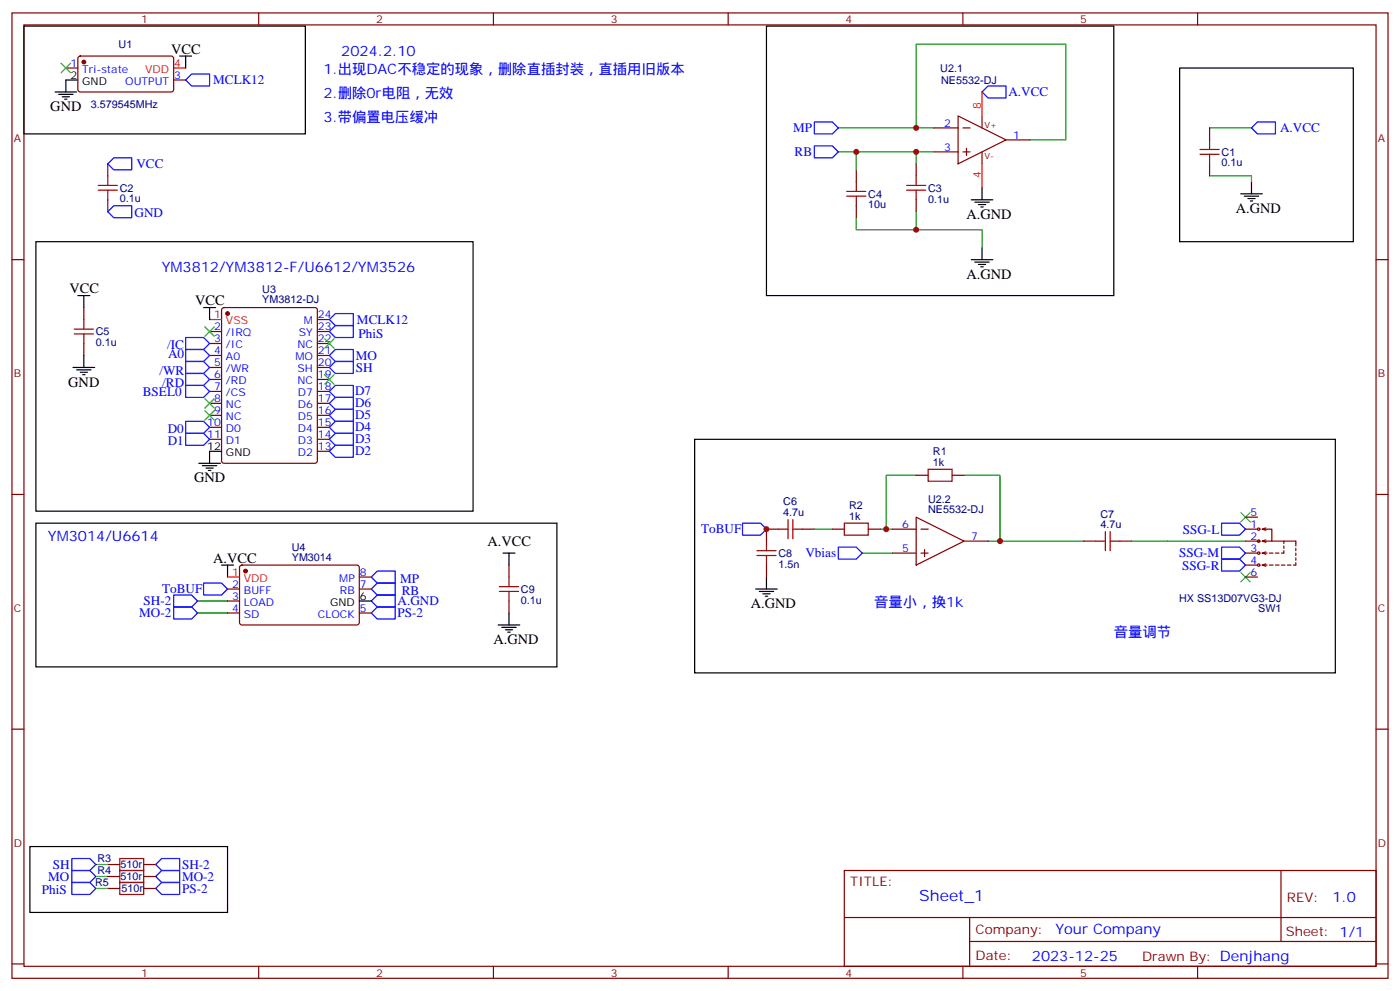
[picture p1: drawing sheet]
<svg xmlns="http://www.w3.org/2000/svg" width="412mm" height="292mm" viewBox="0 0 412 292" stroke-linecap="round" stroke-linejoin="round" font-family="sans-serif">
<g fill="none" stroke="#870000" stroke-width=".35">
<path d="M3.5 3.8h405.4v284.3h-405.4zM7.1 7.3h398.2v277.3h-398.2zM23.2 16.7l.4-.2 27.1 .1 .5 .6-.1 9.5-.7 .4-27-.1-.5-.6v-9.2zM76.2 3.8v3.5M145.3 3.8v3.5M214.5 3.8v3.5M283.6 3.8v3.5M352.8 3.8v3.5M19.4 20h3.5M51.2 23.6h3.5M275.2 37.7h7M282.2 34.1l14.1 7.1-14.1 7.1z"/>
<path d="M283.6 37.7h2.2M289.3 34.1v3.6M356.3 37.7v3.5M31.7 48.3v3.5M31.7 58.8v3.6M252.2 50v3.6M269.9 48.3v3.5M269.9 58.8v3.6M275.2 44.7h7M283.6 44.7h2.2M284.7 43.7v2.1M289.3 44.7v3.6"/>
<path d="M296.3 41.2h7.1M356.3 48.3v3.5M3.5 76.5h3.6M252.2 60.6v3.5M405.3 76.5h3.6M24.7 90.6v3.5M61.7 97.6h3.6M65.5 90.8l.5-.2h26.8l.6 .4 .1 44.7-.5 .7-27 .1-.7-.5v-44.7zM93.5 97.6h3.5M93.5 94.1h3.5M24.7 101.2v3.5M61.7 101.2h3.6"/>
<path d="M61.7 104.7h3.6M61.7 108.2h3.6M61.7 111.8h3.6M61.7 115.3h3.6M61.7 118.8h3.6M93.5 101.2h3.5M93.5 104.7h3.5M93.5 108.2h3.5M93.5 111.8h3.5M93.5 115.3h3.5M93.5 118.8h3.5M61.7 122.3h3.6"/>
<path d="M61.7 125.9h3.6M61.7 129.4h3.6M93.5 122.3h3.5M93.5 125.9h3.5M93.5 129.4h3.5M93.5 132.9h3.5M269.9 140h3.5M280.5 140h3.5M3.5 145.6h3.6M229.3 155.9h-3.5v3.5M236.4 155.9h3.5M245.2 155.9h3.5"/>
<path d="M255.8 155.9h3.5M262.8 155.9h7.1M269.9 152.3l14.1 7.1-14.1 7zM271.3 155.9h2.1M284 159.4h7M319.3 159.4h3.5M329.8 159.4h3.6M366.9 155.9h3.5M366.9 152.3h3.5M366.9 159.4h4.2M371.8 155.9h2.8v3.5h-2.8M371.8 159.4l1.1 .3"/>
<path d="M371.8 155.9l1.1 .3M372.9 159l-1.1 .4M372.9 155.5l-1.1 .4M374.6 159.4h7.1v1.4M378.2 159.4v.7M405.3 145.6h3.6M67 173.5h3.6M67 177h3.6M70.8 166.6l.5-.2 34.1 .1 .4 .6v16.5l-.7 .5-34.1-.1-.4-.6v-16.3zM105.8 173.5h3.6M105.8 170h3.6M149.9 166.4v3.6"/>
<path d="M149.9 177v3.6M225.8 166.4v3.6M262.8 162.9h7.1M271.3 162.9h2.1M272.3 161.9v2.1M366.9 170h3.5M366.9 166.4h3.5M366.9 162.9h3.5M371.8 166.4h1.4M371.8 162.9l1.1 .4M371.8 162.9h1.4M371.8 166.4l1.1 .4"/>
<path d="M372.9 162.6l-1.1 .3M372.9 166.1l-1.1 .3M373.9 166.4h1.1M373.9 162.9h1.1M375.7 166.4h1.1M375.7 162.9h1.1M377.5 166.4h1M378.2 162.2v.7h-.7M378.2 160.8v.7M379.2 166.4h1.1M381.7 165.7v.7h-.7M381.7 161.5v.7"/>
<path d="M381.7 162.9v.7M381.7 164.3v.7M67 180.6h3.6M105.8 180.6h3.6M3.5 214.8h3.6M405.3 214.8h3.6M31.7 254.6h3.6M31.7 258.2h3.6M42.3 254.6h3.6M42.3 258.2h3.6M248.7 256.4h156.6v28.2h-156.6zM377.3 256.4v20.9"/>
<path d="M31.7 261.7h3.6M42.3 261.7h3.6M248.7 270.2h156.5M285.6 277.3h119.6M285.6 270.2v14.2M3.5 283.9h3.6M76.2 284.6v3.5M145.3 284.6v3.5M214.5 284.6v3.5M283.6 284.6v3.5M352.8 284.6v3.5M405.3 283.9h3.6"/>
<circle cx="370.8" cy="159.4" r=".35"/>
<circle cx="370.8" cy="155.9" r=".35"/>
<circle cx="370.8" cy="162.9" r=".35"/>
<circle cx="370.8" cy="166.4" r=".35"/>
</g>
<path d="M51.2 20h3.5M289.3 27.1v7M289.3 48.3v7M61.7 94.1h3.6M67 170h3.6" fill="none" stroke="#f00" stroke-width=".35"/>
<g fill="none" stroke="#000" stroke-width=".35">
<path d="M7.1 7.7h82.9v31.7h-82.9zM52.9 16.5h3.5M54.7 16.5v3.5M225.8 7.7h102.3v79.4h-102.3zM16.2 27.1h6.4M17.3 27.8h4.2M18.3 28.5h2.2M19 29.2h.8M22.9 23.6h-3.5v3.5M347.5 20h51.1v51.2h-51.1zM286.1 58.8h6.4M287.2 59.5h4.2"/>
<path d="M289.3 55.3v3.5M365.5 57.1h6.3M366.5 57.8h4.3M367.6 58.5h2.1M368.3 59.2h.7M368.7 53.6v3.5M10.6 71.2h128.7v79.4h-128.7zM286.1 76.5h6.4M287.2 77.2h4.2M288.2 60.3h2.1M288.2 77.9h2.1M288.9 61h.7"/>
<path d="M288.9 78.6h.7M289.3 73v3.5M22.9 87.1h3.6M24.7 87.1v3.5M60 90.6h3.5M61.7 90.6v3.5M21.5 108.2h6.4M22.6 108.9h4.2M23.6 109.6h2.2M24.3 110.3h.7M24.7 104.7v3.5M58.6 136.5h6.3"/>
<path d="M59.6 137.2h4.3M60.7 137.9h2.1M61.4 138.6h.7M65.3 132.9h-3.6v3.6M204.6 129.4h188.7v68.8h-188.7zM10.6 154.1h153.4v42.3h-153.4zM65.3 166.4h3.5M67 166.4v3.6M105.8 177h3.6M148.2 162.9h3.5M149.9 162.9v3.5M222.6 173.5h6.4"/>
<path d="M223.7 174.2h4.2M224.7 174.9h2.1M225.4 175.6h.7M225.8 170v3.5M146.8 184.1h6.3M147.8 184.8h4.2M148.9 185.5h2.1M149.6 186.2h.7M149.9 180.6v3.5M8.8 249.3h58.2v19.4h-58.2z"/>
</g>
<g fill="#870000" stroke="#870000" stroke-width=".35">
<circle cx="24.7" cy="18.3" r=".53"/>
<circle cx="72.3" cy="168.2" r=".53"/>
<circle cx="67" cy="92.4" r=".53"/>
</g>
<g fill="none" stroke="#3c3" stroke-width=".35">
<path d="M18 18.6l2.8 2.8M20.8 18.6l-2.8 2.8M60.3 96.2l2.8 2.9M63.1 96.2l-2.8 2.9M95.6 99.8l2.8 2.8M98.4 99.8l-2.8 2.8M60.3 117.4l2.8 2.8M63.1 117.4l-2.8 2.8M95.6 110.3l2.8 2.9M98.4 110.3l-2.8 2.9M60.3 120.9l2.8 2.9M63.1 120.9l-2.8 2.9"/>
<path d="M365.5 150.9l2.8 2.8M368.3 150.9l-2.8 2.8M365.5 168.6l2.8 2.8M368.3 168.6l-2.8 2.8"/>
</g>
<g fill="none" stroke="#00f" stroke-width=".35">
<path d="M54.7 23.6l1.7-1.8h5.3v3.5h-5.3zM239.9 35.9h5.3l1.7 1.8-1.7 1.7h-5.3zM291 25.3h5.3v3.6h-5.3l-1.7-1.8zM370.4 35.9h5.3v3.5h-5.3l-1.7-1.7zM33.5 46.5h5.3v3.5h-5.3l-1.8-1.7zM239.9 43h5.3l1.7 1.7-1.7 1.8h-5.3zM31.7 62.4l1.8-1.8h5.3v3.5h-5.3zM54.7 99.4h5.3l1.7 1.8-1.7 1.7h-5.3zM98.8 92.4h5.3v3.5h-5.3l-1.8-1.8zM98.8 95.9h5.3v3.5h-5.3l-1.8-1.8zM54.7 106.5h5.3l1.7 1.7-1.7 1.8h-5.3zM54.7 110h5.3l1.7 1.8-1.7 1.7h-5.3z"/>
<path d="M54.7 102.9h5.3l1.7 1.8-1.7 1.8h-5.3zM54.7 113.5h5.3l1.7 1.8-1.7 1.8h-5.3zM97 108.2l1.8-1.7h5.3v3.5h-5.3zM97 104.7l1.8-1.8h5.3v3.6h-5.3zM97 115.3l1.8-1.8h5.3v3.6h-5.3zM97 118.8l1.8-1.7h5.3v3.5h-5.3zM54.7 127.6h5.3l1.7 1.8-1.7 1.8h-5.3zM54.7 124.1h5.3l1.7 1.8-1.7 1.7h-5.3zM97 122.3l1.8-1.7h5.3v3.5h-5.3zM97 129.4l1.8-1.8h5.3v3.6h-5.3zM97 125.9l1.8-1.8h5.3v3.5h-5.3zM97 132.9l1.8-1.7h5.3v3.5h-5.3z"/>
<path d="M218.7 154.1h5.3l1.8 1.8-1.8 1.7h-5.3zM359.8 154.1h5.3l1.8 1.8-1.8 1.7h-5.3zM51.2 175.3h5.2l1.8 1.7-1.8 1.8h-5.2zM51.2 178.8h5.2l1.8 1.8-1.8 1.7h-5.2zM60 171.7h5.3l1.7 1.8-1.7 1.8h-5.3zM109.4 177l1.7-1.7h5.3v3.5h-5.3zM111.1 171.7h5.3v3.6h-5.3l-1.7-1.8zM111.1 168.2h5.3v3.5h-5.3l-1.7-1.7zM246.9 161.1h5.3l1.8 1.8-1.8 1.8h-5.3zM359.8 164.7h5.3l1.8 1.7-1.8 1.8h-5.3zM359.8 161.1h5.3l1.8 1.8-1.8 1.8h-5.3zM109.4 180.6l1.7-1.8h5.3v3.5h-5.3z"/>
<path d="M21.2 252.9h5.3l1.7 1.7-1.7 1.8h-5.3zM21.2 256.4h5.3l1.7 1.8-1.7 1.7h-5.3zM21.2 259.9h5.3l1.7 1.8-1.7 1.8h-5.3zM45.9 254.6l1.7-1.7h5.3v3.5h-5.3zM45.9 258.2l1.7-1.8h5.3v3.5h-5.3zM45.9 261.7l1.7-1.8h5.3v3.6h-5.3z"/>
</g>
<g fill="none" stroke="#008700" stroke-width=".35">
<path d="M246.9 37.7h28.3M269.9 37.7v-24.7h44.1v28.2h-10.6M356.3 37.7h12.4M246.9 44.7h28.3M252.2 44.7v5.3M269.9 44.7v3.6M356.3 51.8h12.4v1.8M269.9 62.4v5.3h-17.7v-3.6M269.9 67.7h19.4v5.3M269.9 140h-8.8v15.9M284 140h10.6v19.4h-3.6M239.9 155.9h5.3"/>
<path d="M259.3 155.9h3.5M294.6 159.4h24.7M333.4 159.4h33.5M58.2 177h8.8M254 162.9h8.8M58.2 180.6h8.8M28.2 254.6h3.5M28.2 258.2h3.5M28.2 261.7h3.5"/>
</g>
<g fill="none" stroke="#a10000" stroke-width=".35">
<path d="M28.9 56h5.7M28.9 54.6h5.7M31.7 51.8v2.8M31.7 56v2.8M249.4 56.4h5.7M249.4 57.8h5.7M252.2 53.6v2.8M252.2 57.8v2.8M267.1 56h5.6M267.1 54.6h5.6M269.9 51.8v2.8M269.9 56v2.8"/>
<path d="M353.5 45.4h5.6M353.5 44h5.6M356.3 41.2v2.8M356.3 45.4v2.9M21.9 98.4h5.6M21.9 96.9h5.6M24.7 94.1v2.8M24.7 98.4v2.8M273.4 138.2h7.1v3.5h-7.1zM225.8 159.4v2.8M229.3 155.9h2.8M232.1 153v5.7"/>
<path d="M233.5 155.9h2.9M233.5 153v5.7M248.7 154.1h7.1v3.5h-7.1zM322.8 159.4h2.8M325.6 156.6v5.6M327 159.4h2.8M327 156.6v5.6M147.1 174.2h5.7M147.1 172.8h5.7M149.9 170v2.8M149.9 174.2v2.8M223 163.6h5.6"/>
<path d="M223 162.2h5.6M225.8 163.6v2.8M35.3 252.9h7v3.5h-7zM35.3 259.9h7v3.6h-7zM35.3 256.4h7v3.5h-7z"/>
</g>
<g fill="#c00">
<circle cx="269.9" cy="37.7" r=".88"/>
<circle cx="252.2" cy="44.7" r=".88"/>
<circle cx="269.9" cy="44.7" r=".88"/>
<circle cx="269.9" cy="67.7" r=".88"/>
<circle cx="294.6" cy="159.4" r=".88"/>
<circle cx="225.8" cy="155.9" r=".88"/>
<circle cx="261.1" cy="155.9" r=".88"/>
</g>
<text font-size="4.6" fill="#00f" x="270.8" y="265.4">Sheet_1</text>
<g font-size="4.2">
<text x="50.4" y="15.8">VCC</text>
<text x="14.8" y="32.7">GND</text>
<text x="284.7" y="64.5">A.GND</text>
<text x="364.1" y="62.7">A.GND</text>
<text x="284.7" y="82.1">A.GND</text>
<text x="20.5" y="86.4">VCC</text>
<text x="57.5" y="89.9">VCC</text>
<text x="20.1" y="113.9">GND</text>
<text x="57.1" y="142.1">GND</text>
<text x="143.6" y="160.8">A.VCC</text>
<text x="62.8" y="165.7">A.VCC</text>
<text x="221.2" y="179.1">A.GND</text>
<text x="145.3" y="189.7">A.GND</text>
</g>
<g font-size="4.2" fill="#00f">
<text x="100.5" y="16.5">2024.2.10</text>
<text x="95.2" y="21.8">1.出现DAC不稳定的现象，删除直插封装，直插用旧版本</text>
<text x="95.2" y="28.9">2.删除0r电阻，无效</text>
<text x="95.2" y="35.9">3.带偏置电压缓冲</text>
<text x="47.6" y="80">YM3812/YM3812-F/U6612/YM3526</text>
<text x="14.1" y="159.4">YM3014/U6614</text>
<text x="257.5" y="178.8">音量小，换1k</text>
<text x="328.1" y="187.6">音量调节</text>
<text x="392.5" y="265.7">1.0</text>
<text x="310.9" y="275.2">Your Company</text>
<text x="304" y="283">2023-12-25</text>
</g>
<g font-size="3.9" fill="#00f">
<text x="62.8" y="24.9">MCLK12</text>
<text x="297" y="28.3">A.VCC</text>
<text x="233.6" y="38.9">MP</text>
<text x="377.1" y="38.9">A.VCC</text>
<text x="234.1" y="46">RB</text>
<text x="40.2" y="49.5">VCC</text>
<text x="39.6" y="63.8">GND</text>
<text x="105.1" y="95.4">MCLK12</text>
<text x="105.6" y="99.4">PhiS</text>
<text x="49.2" y="102.9">/IC</text>
<text x="49.5" y="105.4">A0</text>
<text x="104.8" y="106">MO</text>
<text x="47" y="110.3">/WR</text>
<text x="47.8" y="113.9">/RD</text>
<text x="104.8" y="109.5">SH</text>
<text x="42.1" y="116.6">BSEL0</text>
<text x="104.6" y="116.3">D7</text>
<text x="104.6" y="119.9">D6</text>
<text x="104.6" y="123.4">D5</text>
<text x="49.4" y="131.2">D1</text>
<text x="49.4" y="127.6">D0</text>
<text x="104.6" y="130.5">D3</text>
<text x="104.6" y="126.9">D4</text>
<text x="104.6" y="134">D2</text>
<text x="206.5" y="157.1">ToBUF</text>
<text x="348.4" y="157.4">SSG-L</text>
<text x="237.3" y="164.2">Vbias</text>
<text x="347.3" y="164.2">SSG-M</text>
<text x="348.2" y="168">SSG-R</text>
<text x="117.9" y="171.7">MP</text>
<text x="42.3" y="178.3">SH-2</text>
<text x="47.8" y="174.8">ToBUF</text>
<text x="117.1" y="178.3">A.GND</text>
<text x="118.3" y="175.3">RB</text>
<text x="41" y="181.8">MO-2</text>
<text x="117.1" y="181.8">PS-2</text>
<text x="15.5" y="255.9">SH</text>
<text x="53.6" y="255.9">SH-2</text>
<text x="12.3" y="263.5">PhiS</text>
<text x="14.2" y="259.4">MO</text>
<text x="53.6" y="259.4">MO-2</text>
<text x="53.6" y="263">PS-2</text>
</g>
<g font-size="3.9" fill="#800">
<text x="250.5" y="261">TITLE:</text>
<text x="379.1" y="265.7">REV:</text>
<text x="287.4" y="275.2">Company:</text>
<text x="378.7" y="275.8">Sheet: 1/1</text>
<text x="287.4" y="282.9">Date:</text>
<text x="336.4" y="282.9">Drawn By: Denjhang</text>
</g>
<g font-size="3.2" fill="#800">
<text x="41.6" y="6.8">1</text>
<text x="110.8" y="6.8">2</text>
<text x="179.9" y="6.8">3</text>
<text x="249.1" y="6.8">4</text>
<text x="318.2" y="6.8">5</text>
<text x="4.1" y="41.9">A</text>
<text x="405.9" y="41.9">A</text>
<text x="4.1" y="111.1">B</text>
<text x="405.9" y="111.1">B</text>
<text x="4.1" y="180.2">C</text>
<text x="405.9" y="180.2">C</text>
<text x="4.1" y="249.3">D</text>
<text x="405.9" y="249.3">D</text>
<text x="41.6" y="287.6">1</text>
<text x="110.8" y="287.6">2</text>
<text x="179.9" y="287.6">3</text>
<text x="249.1" y="287.6">4</text>
<text x="318.2" y="287.6">5</text>
</g>
<g font-size="3.2" fill="#000080">
<text x="34.9" y="14.1">U1</text>
<text x="277" y="21.2">U2.1</text>
<text x="277.2" y="24.7">NE5532-DJ</text>
<text x="26.8" y="31.8">3.579545MHz</text>
<text x="359.8" y="45.9">C1</text>
<text x="359.8" y="49">0.1u</text>
<text x="35.3" y="59.6">0.1u</text>
<text x="35.3" y="56.4">C2</text>
<text x="255.8" y="58.2">C4</text>
<text x="273.4" y="59.7">0.1u</text>
<text x="273.4" y="56.4">C3</text>
<text x="255.8" y="61.4">10u</text>
<text x="77.3" y="89.4">YM3812-DJ</text>
<text x="77.3" y="86.2">U3</text>
<text x="28.2" y="101.9">0.1u</text>
<text x="28.2" y="98.8">C5</text>
<text x="274.8" y="137.2">1k</text>
<text x="274.8" y="134.1">R1</text>
<text x="230.7" y="148.9">C6</text>
<text x="250.1" y="150">R2</text>
<text x="273.4" y="148">U2.2</text>
<text x="230.7" y="152">4.7u</text>
<text x="250.1" y="153">1k</text>
<text x="273.4" y="151.1">NE5532-DJ</text>
<text x="324.1" y="155.5">4.7u</text>
<text x="324.1" y="152.5">C7</text>
<text x="86" y="165.4">YM3014</text>
<text x="86" y="162.4">U4</text>
<text x="229.3" y="167.2">1.5n</text>
<text x="229.3" y="164.2">C8</text>
<text x="153.5" y="177.8">0.1u</text>
<text x="153.5" y="174.7">C9</text>
<text x="347.3" y="177.2">HX SS13D07VG3-DJ</text>
<text x="370.6" y="180.4">SW1</text>
<text x="28.7" y="254">R3</text>
<text x="28.7" y="257.5">R4</text>
<text x="35.5" y="255.8">510r</text>
<text x="28" y="261.1">R5</text>
<text x="35.5" y="259.3">510r</text>
<text x="35.8" y="262.8">510r</text>
</g>
<g font-size="3.2">
<text x="20.7" y="23.2">2</text>
<text x="24.2" y="25">GND</text>
<text x="61.1" y="132.6">12</text>
<text x="66.6" y="134.3">GND</text>
<text x="97.2" y="178.4">GND</text>
<text x="106" y="176.7">6</text>
</g>
<g font-size="3.2" fill="#00f">
<text x="20.7" y="19.7">1</text>
<text x="24.2" y="21.4">Tri-state</text>
<text x="51.3" y="23.2">3</text>
<text x="36.9" y="25">OUTPUT</text>
<text x="278.1" y="37.3">2</text>
<text x="298.4" y="40.9">1</text>
<text x="278.1" y="44.4">3</text>
<text x="89.5" y="95.5">M</text>
<text x="93.7" y="93.8">24</text>
<text x="63.1" y="97.3">2</text>
<text x="63.1" y="100.8">3</text>
<text x="66.6" y="99.1">/IRQ</text>
<text x="88.1" y="99.1">SY</text>
<text x="93.7" y="100.8">22</text>
<text x="93.7" y="97.3">23</text>
<text x="63.1" y="104.4">4</text>
<text x="63.1" y="107.9">5</text>
<text x="66.6" y="102.6">/IC</text>
<text x="66.6" y="106.1">A0</text>
<text x="87" y="106.1">MO</text>
<text x="87.6" y="102.6">NC</text>
<text x="93.7" y="107.9">20</text>
<text x="93.7" y="104.4">21</text>
<text x="63.1" y="111.4">6</text>
<text x="66.6" y="109.6">/WR</text>
<text x="66.6" y="113.2">/RD</text>
<text x="87.6" y="113.2">NC</text>
<text x="87.6" y="109.6">SH</text>
<text x="93.7" y="111.4">19</text>
<text x="63.1" y="114.9">7</text>
<text x="63.1" y="118.5">8</text>
<text x="66.6" y="116.7">/CS</text>
<text x="87.7" y="116.7">D7</text>
<text x="93.7" y="118.5">17</text>
<text x="93.7" y="114.9">18</text>
<text x="61.1" y="125.5">10</text>
<text x="63.1" y="122">9</text>
<text x="66.6" y="120.2">NC</text>
<text x="66.6" y="123.8">NC</text>
<text x="87.7" y="123.8">D5</text>
<text x="87.7" y="120.2">D6</text>
<text x="93.7" y="125.5">15</text>
<text x="93.7" y="122">16</text>
<text x="61.1" y="129">11</text>
<text x="66.6" y="127.3">D0</text>
<text x="66.6" y="130.8">D1</text>
<text x="87.7" y="130.8">D3</text>
<text x="87.7" y="127.3">D4</text>
<text x="93.7" y="129">14</text>
<text x="87.7" y="134.3">D2</text>
<text x="93.7" y="132.6">13</text>
<text x="265.7" y="155.5">6</text>
<text x="368.4" y="152">5</text>
<text x="368.4" y="155.5">1</text>
<text x="286.1" y="159">7</text>
<text x="368.4" y="159">2</text>
<text x="265.7" y="162.6">5</text>
<text x="368.4" y="166.1">4</text>
<text x="368.4" y="162.6">3</text>
<text x="68.4" y="173.1">2</text>
<text x="99.9" y="171.4">MP</text>
<text x="106" y="173.1">7</text>
<text x="106" y="169.6">8</text>
<text x="368.4" y="169.6">6</text>
<text x="68.4" y="176.7">3</text>
<text x="71.9" y="174.9">BUFF</text>
<text x="71.9" y="178.4">LOAD</text>
<text x="100.1" y="174.9">RB</text>
<text x="68.4" y="180.2">4</text>
<text x="71.9" y="182">SD</text>
<text x="93.6" y="182">CLOCK</text>
<text x="106" y="180.2">5</text>
</g>
<g font-size="3.2" fill="#f00">
<text x="42.8" y="21.4">VDD</text>
<text x="51.3" y="19.7">4</text>
<text x="288.9" y="32" transform="rotate(-90 288.9 32)">8</text>
<text x="288.9" y="52.4" transform="rotate(-90 288.9 52.4)">4</text>
<text x="63.1" y="93.8">1</text>
<text x="66.6" y="95.5">VSS</text>
<text x="68.4" y="169.6">1</text>
<text x="71.9" y="171.4">VDD</text>
</g>
<g font-size="2.5" fill="#800">
<text x="290" y="37.7">V+</text>
<text x="290" y="46.8">V-</text>
</g>
</svg>
